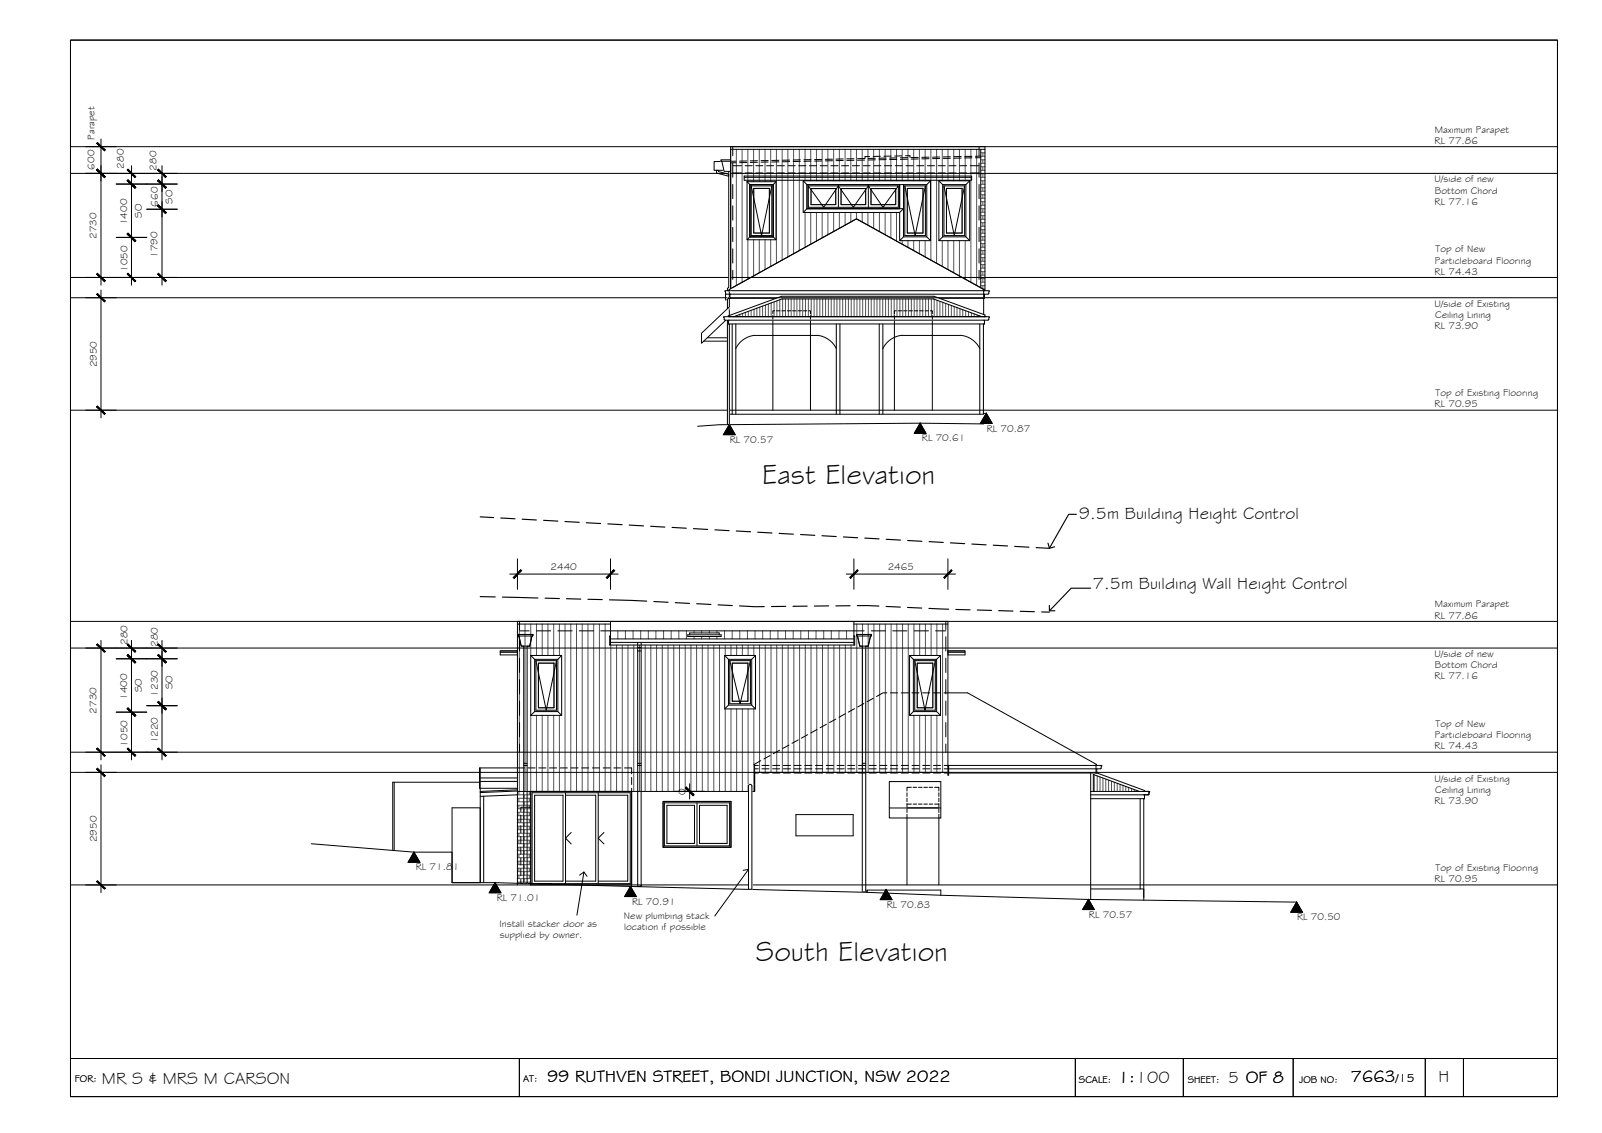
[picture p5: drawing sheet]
<svg xmlns="http://www.w3.org/2000/svg" width="420mm" height="297mm" viewBox="0 0 420 297" stroke-linecap="round" stroke-linejoin="round" font-family="sans-serif">
<!-- layer: HATCH -->
<g fill="none" stroke="#545454" stroke-width=".26">
<path d="M191.6 39.2v36.5M193.1 39.2v35.6M194.6 39.2v34.8M196.1 39.2v8.4M197.6 39.2v8.4M199.1 39.2v8.4M200.6 39.2v8.4M202.1 39.2v8.4M203.6 39.2v29.8M205.1 39.2v29M206.6 39.2v28.2M208.1 39.2v27.3"/>
<path d="M209.6 39.2v26.5M211.1 39.2v8.2M212.6 39.2v8.2M214.1 39.2v8.2M215.6 39.2v8.2M217.1 39.2v8.2M218.6 39.2v8.2M220.1 39.2v8.2M221.6 39.2v8.2M223.1 39.2v8.2M224.6 39.2v8.2M226.1 39.2v8.2"/>
<path d="M227.6 39.2v8.2M229.1 39.2v8.2M230.6 39.2v8.2M232.1 39.2v8.2M233.6 39.2v8.2M235.1 39.2v8.2M236.6 39.2v8.2M238.1 39.2v8.2M239.6 39.2v8.2M241.1 39.2v8.2M242.6 39.2v8.2M244.1 39.2v29"/>
<path d="M245.6 39.2v29.8M247.1 39.2v8.2M248.6 39.2v8.2M250.1 39.2v8.2M251.6 39.2v8.2M253.1 39.2v8.2M254.6 39.2v34.8M256.1 39.2v35.6M197.7 49.4h4.1v11.7h-4.1zM211.1 55.7v9.2M212.6 55.7v8.3M212.7 49.4h6.5v4.3h-6.5z"/>
<path d="M214.1 55.7v7.5M215.6 55.7v6.7M217.1 55.7v5.8M218.6 55.7v5M220.1 55.7v4.2M220.6 49.4h6.4v4.3h-6.4zM221.6 55.7v3.3M223.1 55.7v2.5M224.6 55.7v1.7M226.1 55.7v2.5M227.6 55.7v3.3M228.4 49.4h6.5v4.3h-6.5z"/>
<path d="M229.1 55.7v4.2M230.6 55.7v5M232.1 55.7v5.8M233.6 55.7v6.7M235.1 55.7v7.5M238 49.4h4.1v11.7h-4.1zM248.2 49.4h4.1v11.7h-4.1zM257.2 40.1h1.1M257.2 41h1.1M257.2 41.9h1.1M257.2 42.8h1.1M257.2 43.7h1.1"/>
<path d="M257.2 44.7h1.1M257.2 45.6h1.1M257.2 46.5h1.1M257.2 47.4h1.1M257.2 48.3h1.1M257.2 49.2h1.1M257.2 50.1h1.1M257.2 51.1h1.1M257.2 52h1.1M257.2 52.9h1.1M257.2 53.8h1.1M257.2 54.7h1.1"/>
<path d="M257.2 55.6h1.1M257.2 56.6h1.1M257.2 57.5h1.1M257.2 58.4h1.1M257.2 59.3h1.1M257.8 40.1v.9M257.8 41.9v.9M257.8 43.7v1M257.8 45.6v.9M257.8 47.4v.9M257.8 49.2v.9M257.8 51.1v.9"/>
<path d="M257.8 52.9v.9M257.8 54.7v.9M257.8 56.6v.9M257.8 58.4v.9M196.1 62.9v10.3M197.6 62.9v9.4M199.1 62.9v8.6M200.6 62.9v7.8M200.8 80v3M201.5 79.7v3.3M202.1 62.9v7M202.3 79.4v3.6"/>
<path d="M203 79.1v3.9M203.8 78.9v4.1M204.5 78.6v4.4M205.3 78.4v4.6M206 78.4v4.6M206.8 78.4v4.6M207.5 78.4v4.6M208.3 78.4v4.6M209 78.4v4.6M209.8 78.4v4.6M210.5 78.4v4.6M211.3 78.4v4.6"/>
<path d="M212 78.4v4.6M212.8 78.4v4.6M213.5 78.4v4.6M214.3 78.4v4.6M215 78.4v4.6M215.8 78.4v4.6M216.5 78.4v4.6M217.3 78.4v4.6M218 78.4v4.6M218.8 78.4v4.6M219.5 78.4v4.6M220.3 78.4v4.6"/>
<path d="M221 78.4v4.6M221.8 78.4v4.6M222.5 78.4v4.6M223.3 78.4v4.6M224 78.4v4.6M224.8 78.4v4.6M225.5 78.4v4.6M226.3 78.4v4.6M227 78.4v4.6M227.8 78.4v4.6M228.5 78.4v4.6M229.3 78.4v4.6"/>
<path d="M230 78.4v4.6M230.8 78.4v4.6M231.5 78.4v4.6M232.3 78.4v4.6M233 78.4v4.6M233.8 78.4v4.6M234.5 78.4v4.6M235.3 78.4v4.6M236 78.4v4.6M236.6 63.1v.9M236.8 78.4v4.6M237.5 78.4v4.6"/>
<path d="M238.1 63.1v1.8M238.3 78.4v4.6M239 78.4v4.6M239.6 63.1v2.6M239.8 78.4v4.6M240.5 78.4v4.6M241.1 63.1v3.4M241.3 78.4v4.6M242 78.4v4.6M242.6 63.1v4.3M242.8 78.4v4.6M243.5 78.4v4.6"/>
<path d="M244.3 78.4v4.6M245 78.4v4.6M245.8 78.7v4.3M246.5 79v4M247.1 63.1v6.8M247.3 79.3v3.7M248 79.5v3.5M248.6 63.1v7.6M248.8 79.8v3.2M250.1 63.1v8.4M251.6 63.1v9.2M253.1 63.1v10.1"/>
<path d="M257.2 60.2h1.1M257.2 61.1h1.1M257.2 62.1h1.1M257.2 63h1.1M257.2 63.9h1.1M257.2 64.8h1.1M257.2 65.7h1.1M257.2 66.6h1.1M257.2 67.6h1.1M257.2 68.5h1.1M257.2 69.4h1.1M257.2 70.3h1.1"/>
<path d="M257.2 71.2h1.1M257.2 72.1h1.1M257.2 73h1.1M257.2 74h1.1M257.2 74.9h1.1M257.8 60.2v.9M257.8 62.1v.9M257.8 63.9v.9M257.8 65.7v.9M257.8 67.6v.9M257.8 69.4v.9M257.8 71.2v.9"/>
<path d="M257.8 73v1M257.8 74.9v.8M257.9 75.8h.4M192.5 83h.1M193.3 82.7v.3M194 82.5v.5M194.8 82.2v.8M195.5 81.9v1.1M196.3 81.6v1.4M197 81.4v1.6M197.8 81.1v1.9M198.5 80.8v2.2"/>
<path d="M199.3 80.5v2.5M200 80.3v2.7M249.5 80.1v2.9M250.3 80.4v2.6M251 80.6v2.4M251.8 80.9v2.1M252.5 81.2v1.8M253.3 81.5v1.5M254 81.7v1.3M254.8 82v1M255.5 82.3v.7M256.3 82.6v.4"/>
<path d="M257 82.8v.2M136.2 163.6v43.9M137.7 163.6v43.9M139.2 163.6v8.2M140.7 163.6v8.2M141.2 173.9h4.1v11.7h-4.1zM142.2 163.6v8.2M143.7 163.6v8.2M145.2 163.6v8.2M146.7 163.6v8.2M148.2 163.6v43.9M149.7 163.6v43.9"/>
<path d="M151.2 163.6v43.9M152.7 163.6v43.9M154.2 163.6v43.9M155.7 163.6v43.9M157.2 163.6v43.9M158.7 163.6v43.9M160.2 169.1v38.4M161.7 169.1v38.4M162 165.4v2.1M163.2 169.1v38.4M164 165.4v2.1M164.7 169.1v38.4"/>
<path d="M166 165.4v2.1M166.2 169.1v38.4M167.7 169.1v38.4M168 165.4v2.1M169.2 169.1v38.4M170 165.4v2.1M170.7 169.1v38.4M172 165.4v2.1M172.2 169.1v38.4M173.7 169.1v38.4M174 165.4v2.1M175.2 169.1v38.4"/>
<path d="M176 165.4v2.1M176.7 169.1v38.4M178 165.4v2.1M178.2 169.1v38.4M179.7 169.1v38.4M180 165.4v2.1M181.2 169.1v38.4M182 165.4v.5M182 166.9v.6M182.7 169.1v38.4M184 165.4v.5M184 166.9v.6"/>
<path d="M184.2 169.1v38.4M185.7 169.1v38.4M186 165.4v.5M186 166.9v.6M187.2 169.1v38.4M188 165.4v.5M188 166.9v.6M188.7 169.1v38.4M190 165.4v2.1M190.2 169.1v2.7M191.7 169.1v2.7M192 165.4v2.1"/>
<path d="M192.1 173.9h4.1v9.9h-4.1zM193.2 169.1v2.7M194 165.4v2.1M194.7 169.1v2.7M196 165.4v2.1M196.2 169.1v2.7M197.7 169.1v2.7M198 165.4v2.1M199.2 169.1v33.4M200 165.4v2.1M200.7 169.1v33.4M202 165.4v2.1"/>
<path d="M202.2 169.1v33.4M203.7 169.1v33.4M204 165.4v2.1M205.2 169.1v33.4M206 165.4v2.1M206.7 169.1v33.4M208 165.4v2.1M208.2 169.1v33.4M209.7 169.1v33.4M210 165.4v2.1M211.2 169.1v33.4M212 165.4v2.1"/>
<path d="M212.7 169.1v33.4M214 165.4v2.1M214.2 169.1v33.4M215.7 169.1v33.4M216 165.4v2.1M217.2 169.1v33.4M218 165.4v2.1M218.7 169.1v33.4M220 165.4v2.1M220.2 169.1v33.4M221.7 169.1v33.4M222 165.4v2.1"/>
<path d="M223.2 169.1v33.4M224.7 163.6v38.9M226.2 163.6v38.9M227.7 163.6v38.9M229.2 163.6v38.9M230.7 163.6v38.9M232.2 163.6v38.9M233.7 163.6v38.9M235.2 163.6v38.9M236.7 163.6v38.9M238.2 163.6v38.9M239.7 163.6v8.2"/>
<path d="M240.6 173.9h4.1v11.7h-4.1zM241.2 163.6v8.2M242.7 163.6v8.2M244.2 163.6v8.2M245.7 163.6v8.2M247.2 163.6v38.9M139.2 187.6v19.9M140.7 187.6v19.9M142.2 187.6v19.9M143.7 187.6v19.9M145.2 187.6v19.9M146.7 187.6v19.9"/>
<path d="M190.2 185.9v21.6M191.7 185.9v21.6M193.2 185.9v21.6M194.7 185.9v21.6M196.2 185.9v21.6M197.7 185.9v21.6M239.7 187.6v14.9M241.2 187.6v14.9M242.7 187.6v14.9M244.2 187.6v14.9M245.7 187.6v14.9M135.7 208.4h3.5"/>
<path d="M135.7 209.3h3.5M135.7 210.2h3.5M135.7 211.1h3.5M135.7 212h3.5M135.7 213h3.5M135.7 213.9h3.5M135.7 214.8h3.5M135.7 215.7h3.5M135.7 216.6h3.5M135.7 217.5h3.5M135.7 218.5h3.5M135.7 219.4h3.5"/>
<path d="M136.1 207.5v.9M136.1 209.3v.9M136.1 211.1v.9M136.1 213v.9M136.1 214.8v.9M136.1 216.6v.9M136.1 218.5v.9M137.5 208.4v.9M137.5 210.2v.9M137.5 212v1M137.5 213.9v.9M137.5 215.7v.9"/>
<path d="M137.5 217.5v1M137.5 219.4v.9M138.8 207.5v.9M138.8 209.3v.9M138.8 211.1v.9M138.8 213v.9M138.8 214.8v.9M138.8 216.6v.9M138.8 218.5v.9M287 203.2v4.3M287.8 203.4v4.1M288.5 203.7v3.8"/>
<path d="M289.3 204v3.5M290 204.3v3.2M290.8 204.5v3M291.5 204.8v2.7M292.3 205.1v2.4M293 205.4v2.1M293.8 205.6v1.9M294.5 205.9v1.6M295.3 206.2v1.3M296 206.5v1M296.8 206.7v.8M297.5 207v.5"/>
<path d="M298.3 207.3v.2M135.7 220.3h3.5M135.7 221.2h3.5M135.7 222.1h3.5M135.7 223h3.5M135.7 223.9h3.5M135.7 224.9h3.5M135.7 225.8h3.5M135.7 226.7h3.5M135.7 227.6h3.5M135.7 228.5h3.5M135.7 229.4h3.5"/>
<path d="M135.7 230.3h3.5M135.7 231.3h3.5M136.1 220.3v.9M136.1 222.1v.9M136.1 223.9v1M136.1 225.8v.9M136.1 227.6v.9M136.1 229.4v.9M136.1 231.3v.3M137.5 221.2v.9M137.5 223v.9M137.5 224.9v.9"/>
<path d="M137.5 226.7v.9M137.5 228.5v.9M137.5 230.3v1M138.8 220.3v.9M138.8 222.1v.9M138.8 223.9v1M138.8 225.8v.9M138.8 227.6v.9M138.8 229.4v.9M138.8 231.3v.4"/>
</g>
<!-- layer: BORDER -->
<path d="M18.5 10.5h390v277h-390zM18.5 277.5h390M136.2 277.5v10M282 277.5v10M310.4 277.5v10M339.2 277.5v10M373.8 277.5v10M383.8 277.5v10" fill="none" stroke="#000" stroke-width=".26"/>
<!-- layer: DIMENSION -->
<g fill="none" stroke="#000" stroke-width=".26">
<path d="M22.5 38.5h8M26.5 36.4v38.4M22.5 45.5h24M30.5 48.3h16M34.5 43.4v31.4M38.5 54.9h8M42.5 46.2v10.6M42.5 43.4v6.8M42.5 52.8v22M22.5 72.7h24M22.5 78.1h8M26.5 76v33.6"/>
<path d="M30.5 62.2h8M22.5 107.5h8M133.7 150.5h28.4M135.7 146.5v8M160.1 146.5v8M222 150.5h28.6M224 146.5v8M248.6 146.5v8M22.5 169.9h24M26.5 167.9v31.3M30.5 172.7h16M34.5 167.9v31.3"/>
<path d="M42.5 167.9v31.3M22.5 197.2h24M30.5 186.7h8M38.5 185h8M22.5 202.5h8M26.5 200.5v33.5M22.5 232h8"/>
</g>
<!-- layer: 0 -->
<g fill="#000" stroke="#000" stroke-width=".26">
<path d="M25.4 37.6l2 2 .2-.3zM25.4 37.6l.2-.2 2 1.9z"/>
<path d="M25.4 44.5l2.2 1.8-2-2zM25.4 44.5l2.2 1.8-.2 .3z"/>
<path d="M25.4 44.5l2 2.1 .2-.3zM25.4 44.5l.2-.2 2 2z"/>
<path d="M33.4 47.4l2.2 1.7-2-1.9zM33.4 47.4l2.2 1.7-.2 .3z"/>
<path d="M33.4 44.5l2 2.1 .2-.3zM33.4 44.5l.2-.2 2 2z"/>
<path d="M33.4 47.4l2 2 .2-.3zM33.4 47.4l.2-.2 2 1.9z"/>
<path d="M41.6 47.2l-.2 .2 2.2 1.7zM41.4 47.4l2.2 1.7-.2 .3z"/>
<path d="M41.6 47.2l-.2 .2 2.2 1.7zM41.4 47.4l2.2 1.7-.2 .3z"/>
<path d="M41.4 53.9l2 2.1 .2-.3zM41.6 53.7l2 2-2.2-1.8z"/>
<path d="M41.4 53.9l2 2.1 .2-.3zM41.6 53.7l2 2-2.2-1.8z"/>
<path d="M41.4 44.5l2 2.1 .2-.3zM41.6 44.3l2 2-2.2-1.8z"/>
<path d="M25.4 71.9l2.2 1.8-2-2.1zM25.4 71.9l2.2 1.8-.2 .2z"/>
<path d="M25.4 77.1l2 2.1 .2-.3zM25.4 77.1l.2-.2 2 2z"/>
<path d="M33.4 61.4l2.2 1.7-2-2zM33.4 61.4l2.2 1.7-.2 .2z"/>
<path d="M33.4 71.9l2.2 1.8-2-2.1zM33.4 71.9l2.2 1.8-.2 .2z"/>
<path d="M33.4 61.4l2 1.9 .2-.2zM33.4 61.4l.2-.3 2 2z"/>
<path d="M41.6 71.6l-.2 .3 2.2 1.8zM41.4 71.9l2.2 1.8-.2 .2z"/>
<path d="M25.6 106.4l-.2 .3 2.2 1.8zM25.4 106.7l2.2 1.8-.2 .2z"/>
<path d="M136.6 149.4l-1.8 2.2 2-2zM134.6 151.4l2-2-1.8 2.2z"/>
<path d="M159 151.4l.2 .2 1.8-2.2zM161 149.4l.2 .2-2 2z"/>
<path d="M224.9 149.4l-1.8 2.2 2-2zM222.8 151.4l2.1-2-1.8 2.2z"/>
<path d="M247.5 151.4l.2 .2 1.8-2.2zM249.5 149.4l.2 .2-2 2z"/>
<path d="M25.4 169l2 2 .2-.2zM25.4 169l.2-.2 2 2z"/>
<path d="M33.4 171.8l2.2 1.8-2-2zM33.4 171.8l2.2 1.8-.2 .2z"/>
<path d="M33.4 169l2 2 .2-.2zM33.4 169l.2-.2 2 2z"/>
<path d="M33.4 171.8l2 2 .2-.2zM33.4 171.8l.2-.2 2 2z"/>
<path d="M41.6 171.6l-.2 .2 2.2 1.8zM41.4 171.8l2.2 1.8-.2 .2z"/>
<path d="M41.4 169l2 2 .2-.2zM41.6 168.8l2 2-2.2-1.8z"/>
<path d="M41.4 171.8l2 2 .2-.2zM41.6 171.6l2 2-2.2-1.8z"/>
<path d="M25.4 196.3l2.2 1.8-2-2zM25.4 196.3l2.2 1.8-.2 .2z"/>
<path d="M33.4 185.8l2.2 1.8-2-2zM33.4 185.8l2.2 1.8-.2 .2z"/>
<path d="M33.4 196.3l2.2 1.8-2-2zM33.4 196.3l2.2 1.8-.2 .2z"/>
<path d="M33.4 185.8l2 2 .2-.2zM33.4 185.8l.2-.2 2 2z"/>
<path d="M41.6 183.9l-.2 .2 2.2 1.8zM41.4 184.1l2.2 1.8-.2 .2z"/>
<path d="M41.6 196.1l-.2 .2 2.2 1.8zM41.4 196.3l2.2 1.8-.2 .2z"/>
<path d="M41.4 184.1l2 2 .2-.2zM41.6 183.9l2 2-2.2-1.8z"/>
<path d="M25.4 201.6l2 2 .2-.2zM25.4 201.6l.2-.2 2 2z"/>
<path d="M180 206.4l-.2 .2 2.2 1.8zM179.8 206.6l2.2 1.8-.2 .2z"/>
<path d="M179.8 206.6l2 2 .2-.2zM180 206.4l2 2-2.2-1.8z"/>
<path d="M25.6 230.9l-.2 .2 2.2 1.8zM25.4 231.1l2.2 1.8-.2 .2z"/>
</g>
<path d="M282.3 134.8h-2l-5.1 8.9M274.9 142.4l.3 1.3 1.4-.3M275.2 158.7v1.4h1.5M286 154.2h-5.1l-5.7 5.9" fill="none" stroke="#000" stroke-width=".3"/>
<!-- layer: HEIGHT CONTROL -->
<g fill="none" stroke="#000" stroke-width=".3">
<path d="M125.9 135.5l3.6 .2M131.3 135.8l3.8 .2M136.9 136.1l3.8 .2M142.6 136.4l3.7 .2M148.2 136.7l3.7 .2M153.8 137l3.7 .3M159.4 137.3l3.8 .3M165 137.7l3.8 .2M170.7 138l3.7 .2M176.3 138.3l3.7 .2M181.9 138.6l3.7 .2M187.5 138.9l3.7 .2"/>
<path d="M193.1 139.2l3.8 .2M198.7 139.5l3.8 .2M204.4 139.8l3.7 .3M125.9 156.4l4 .1M131.8 156.5l9.3 .3M143 156.8l3.7 .1M148.6 157l3.7 .1M154.2 157.1l3.8 .1M159.8 157.3l9.8 .3M171.5 157.7l3.7 .2M177.1 158l3.7 .2M182.7 158.3l3.8 .2"/>
<path d="M188.3 158.6l3.8 .2M194 158.8l6.5 .2M206.1 159h-3.8M210 140.1l3.7 .2M211.7 158.9l-3.7 .1M215.6 140.5l3.7 .2M217.3 158.8l-3.7 .1M221.2 140.8l3.7 .2M223 158.8h-3.8M224.8 158.8l5.7 .1M226.8 141.1l3.8 .2M232.4 159l3.7 .2"/>
<path d="M232.4 141.4l3.8 .2M238 159.3l3.8 .1M238 141.7l3.8 .2M243.6 159.5l5.2 .2M243.7 142l3.7 .2M249.3 142.3l3.7 .2M250.7 159.8l3.7 .1M254.9 142.6l3.7 .2M256.3 159.9l3.8 .1M260.5 142.9l3.8 .2M266.1 143.2l3.8 .3M271.7 143.6l3.5 .2"/>
<path d="M261.9 160.1l3.8 .1M267.6 160.3l3.7 .1M273.2 160.4l2 .1"/>
</g>
<!-- layer: EXISTING -->
<g fill="none" stroke="#000" stroke-width=".26">
<path d="M191.3 76.2h66.7M191.3 78.2h12.2M191.4 77.1v1.1M191.6 76.2l-1.5 .1 .4 .8h68.6l.4-.8-1.5-.1M258 76.2l.1-.3-33.5-18.5-33.4 18.5 .1 6.8M258 76.2v6.3M258.2 77.1v1.1h-11.7M184.6 89.4h6.7M185.5 88.6h5.8M191.1 83.9v1h.2M191.3 80.4l-7.3 7v2.6l6.4-6.1M192 84.9v23.7"/>
<path d="M192.9 91.4a6.3 6.3 0 0 1 5.1-3.5h16.3a6.1 6.1 0 0 1 5 3.5M193 84.9v23.7M202.7 84.2v23.3M202.7 82.7v1M203.2 81.5h-.5v.8M203.7 81.5h.9M205 81.5h1M206.5 81.5h.9M207.9 81.5h.9M209.3 81.5h.9M210.7 81.5h.9M212.1 81.5h.5v.8"/>
<path d="M212.6 84.2v23.3M212.6 82.7v1M219.3 84.9v23.7M220.3 84.9v23.7M230.6 84.9v23.7M231.5 91.4a6.3 6.3 0 0 1 5-3.5h15.5a6.1 6.1 0 0 1 5 3.5M231.5 84.9v23.7M234.6 84.2v23.3M234.6 82.7v1M235.1 81.5h-.5v.8M235.6 81.5h.9M237 81.5h.9"/>
<path d="M238.4 81.5h.9M239.8 81.5h.9M241.2 81.5h.9M242.6 81.5h.9M244 81.5h.5v.8M244.5 84.2v23.3M244.5 82.7v1M257 84.9v23.7M257.9 84.9v23.7h-66.6M258 83l1.5 .2-.3 .7h-69.1l-.2-.2M258 84.9h.2M258.2 84.9h-66.9v23.7"/>
<path d="M258.2 83.9v1M258.7 83h-68.8l-.2 .2 .2 .1v.4M191.3 108.6v2.7M199.5 199.4l-1.7 1 .1 .3-.1-.3M202 198.1l-1.7 .9M204.5 196.7l-1.7 .9M206.9 195.3l-1.6 1M209.4 194l-1.7 .9M211.8 192.6l-1.6 .9M214.3 191.3l-1.7 .9M216.8 189.9l-1.7 .9M219.2 188.5l-1.6 .9"/>
<path d="M221.7 187.1l-1.7 1M224.1 185.8l-1.6 .9M226.6 184.4l-1.7 .9M229.1 183.1l-1.7 .9M232.6 181.6h-1l-1.7 1M233.5 181.6h1.9M236.4 181.6h1.8M239.2 181.6h1.8M242 181.6h1.8M244.8 181.6h1.9M247.6 181.6h6.2l33.8 18.8-.1 .3 .1-.3M103.4 205.1v17.7"/>
<path d="M118.6 211.8h7.3v19.6h-7.3zM125.8 205.1h-22.8v17.7M125.9 201.3v30.1M125.9 204.9h9.8M125.9 204h9.8M126.9 208.7v22.7M135.7 208.4l-9.8 .4M135.7 207.4l-9.8 .4M135.7 207.1l-9.8 .4M137.5 201.3h-11.7v5.4h9.9M138.5 201.3h1.9M141.3 201.3h1.9"/>
<path d="M144.1 201.3h1.9M146.9 201.3h1.9M149.7 201.3h1.9M152.6 201.3h1.8M155.4 201.3h1.8M158.2 201.3h1.8M161 201.3h1.9M163.8 201.3h1.9v1.6M165.7 206.6v25.8M165.7 203.8v1.9M173.9 210.1h17.8v12h-17.8zM197.9 202.7h1"/>
<path d="M197.9 201.6h1M198.9 200.7h-1v6.8M199.8 202.7h1.9M199.8 201.6h1.9M199.8 200.7h1.9M202.6 202.7h1.9M202.6 201.6h1.9M202.6 200.7h1.9M205.5 202.7h1.8M205.5 201.6h1.8M205.5 200.7h1.8M208.3 202.7h1.8"/>
<path d="M208.3 201.6h1.8M208.3 200.7h1.8M208.8 213.6h15v5.5h-15zM211.1 202.7h1.8M211.1 201.6h1.8M211.1 200.7h1.8M213.9 202.7h1.9M213.9 201.6h1.9M213.9 200.7h1.9M216.7 202.7h1.9M216.7 201.6h1.9M216.7 200.7h1.9"/>
<path d="M219.5 202.7h1.9M219.5 201.6h1.9M219.5 200.7h1.9M222.3 202.7h1.9M222.3 201.6h1.9M222.3 200.7h1.9M225.1 202.7h1.9M225.1 201.6h1.9M225.1 200.7h1.9M228 202.7h1.8M228 201.6h1.8M228 200.7h1.8"/>
<path d="M230.8 202.7h1.8M230.8 201.6h1.8M230.8 200.7h1.8M233.2 204.9h13.5v9.6h-13.5zM233.2 211.8h13.5M233.6 202.7h1.8M233.6 201.6h1.8M233.6 200.7h1.8M236.4 202.7h1.9M236.4 201.6h1.9M236.4 200.7h1.9M237.9 207.8v1"/>
<path d="M237.9 209.3v.9M237.9 210.7v.9M237.9 212.1v.9M237.9 213.5v18.5M237.9 210.8h1.1M239 206.4h-1.1v1M239.2 202.7h1.9M239.2 201.6h1.9M239.2 200.7h1.9M239.5 210.8h.9M239.5 206.4h.9M240.9 210.8h.9"/>
<path d="M240.9 206.4h.9M242 202.7h1.9M242 201.6h1.9M242 200.7h1.9M242.3 210.8h.9M242.3 206.4h.9M243.7 210.8h.9M243.7 206.4h.9M244.8 202.7h1.9M244.8 201.6h1.9M244.8 200.7h1.9M245.1 206.4h1.1v1"/>
<path d="M245.1 210.8h1.1M246.2 211.8h-8.3M246.2 207.8v1M246.2 209.3v.9M246.2 210.7v.9M246.2 212.1v.9M246.2 213.5v18.5M247.6 200.7h39.9M247.6 202.7h1M247.6 201.6h1M286.1 207.5h15.3l.1 .1-.2 .1v.5M286.1 202.7v33.1"/>
<path d="M286.1 208.4h15M287.5 200.7l1.5 .1-.4 .8h-39.8M287.5 200.7v2M287.7 201.6v1.1h-38.9M299 209.4v23.7M300 209.4v25.9M300.2 208.4v1h-14.1M301.3 208.2l-.2 .2M139.2 231.7h5.5M227.4 233.4v.5v-.5h19.3v1.3M286.1 233.1h13.9v2.9"/>
</g>
<!-- layer: LEVELS -->
<path d="M191.3 111.3l1.5 2.7h-3.1zM241.3 110.9l1.6 2.7h-3.1zM258.7 108.3l1.5 2.7h-3.1zM108.6 223.4l1.5 2.7h-3.1zM129.8 231.4l1.6 2.7h-3.1zM165.4 232.4l1.5 2.6h-3.1zM232.4 233.2l1.5 2.7h-3zM285.5 235.8l1.5 2.7h-3.1zM340.1 236.5l1.5 2.7h-3.1z" fill="#000" stroke="#000" stroke-width=".26"/>
<path d="M191.3 111.3l1.5 2.7h-3.1zM241.3 110.9l1.6 2.7h-3.1zM258.7 108.3l1.5 2.7h-3.1zM108.6 223.4l1.5 2.7h-3.1zM129.8 231.4l1.6 2.7h-3.1zM165.4 232.4l1.5 2.6h-3.1zM232.4 233.2l1.5 2.7h-3zM285.5 235.8l1.5 2.7h-3.1zM340.1 236.5l1.5 2.7h-3.1z" fill="none" stroke="#000" stroke-width=".26"/>
<!-- layer: TEXT -->
<path d="M191.3 111.3v2.7M241.3 110.9v2.7M258.7 108.3v2.7M108.6 223.4v2.7M129.8 231.4v2.7M165.4 232.4v2.6M232.4 233.2v2.7M285.5 235.8v2.7M340.1 236.5v2.7" fill="none" stroke="#000" stroke-width=".26"/>
<!-- layer: NEWWORK -->
<g fill="none" stroke="#000" stroke-width=".26">
<path d="M191.6 38.5h66.7v37.7h-.3l.1-.3-33.5-18.5-33 18.3zM191.6 39.2h66.7M257.2 39.2v36.3M191.6 42.3l-4.3 .1v2.3h4.3M195.2 46.2h59.6v1.1h-59.6zM195.2 46.5h59.6M195.9 47.6l.8 .8h6.1v13.7h-6.1v-13.7M195.9 47.6h7.6v15.3h-7.6zM196.7 48.4h6.1v13.7h-6.1zM203.5 47.6l-.7 .8M210.7 47.4h33.4v15.7h-8.1v-7.4h-25.3zM210.7 55.7l1-1h25.3l-1 1"/>
<path d="M210.7 47.4l1 1M211.7 48.4h24.3v6.3h-24.3zM236 48.4h1M237 48.4h6.1v13.7h-6.1zM244.1 47.4l-1 1M246.2 47.4h8.1v15.7h-8.1zM246.2 47.4l1 1M247.2 48.4h6.1v13.7h-6.1zM254.3 47.4l-1 1M190.3 76.9v1.8l1-.6M191.2 76.1l-.2 .1M196.7 62.1l-.8 .8"/>
<path d="M202.8 62.1l.7 .8M237 62.1l-1 1M243.1 62.1l1 1M247.2 62.1l-1 1M253.3 62.1l1 1M191 82.8l14-5.1h39.9l13.4 4.9-.1 .4h-67.1zM192.4 83l12.7-4.6h39.7l12.7 4.6M131.2 170.6h4.5v1.1h-4.5zM131.2 171h4.5M135.7 163.6h24.4M139.2 171.8h8.1v15.8h-8.1zM139.2 171.8l1 1.1"/>
<path d="M140.2 172.9h6.1v13.7h-6.1zM147.3 171.8l-1 1.1M159.9 166.8h.2M160.1 166.7h-.2v2.4h64.3v-2.4h-.2M160.1 165.4h63.9M160.1 162.9v6.2M160.1 167.5h63.9M160.1 168.4h63.9M190.1 171.8h8v14.1h-8zM190.1 171.8l1 1.1M191.1 172.9h6.1v12h-6.1zM198.1 171.8l-.9 1.1"/>
<path d="M224 166.8h.2M224 163.6h24.6M224 162.9v6.2M238.6 171.8h8.1v15.8h-8.1zM238.6 171.8l1 1.1M239.6 172.9h6v13.7h-6zM246.7 171.8l-1.1 1.1M248.6 170.6h4.5v1.1h-4.5zM248.6 171h4.5M140.2 186.6l-1 1M146.3 186.6l1 1M191.1 184.9l-1 1"/>
<path d="M197.2 184.9l.9 1M239.6 186.6l-1 1M245.6 186.6l1.1 1M139.2 207.4v24.6h26.5v-24.5M173.9 210.1h17.8v12h-17.8zM248.6 202.5h-50.7v5h-62.2M248.6 200.7h.2v2.5h-.2v-40.3h-112.9v69.1M248.6 201.1h.2M286.8 207.5v-4.5l12 4.5M287.7 202.6l12.6 4.7-.1 .2"/>
</g>
<!-- layer: 0.13 -->
<g fill="none" stroke="#000" stroke-width=".26">
<path d="M192.2 38.5v2.3M256.8 38.5v2.3M192.2 42.7v3.8M192.2 48.4v3.7M192.2 54v3.7M192.2 59.6v3.7M192.2 43.4h2.3M192.2 45.4h2.3M193 42.7h-1.4M193 42.3h-1.4M195.4 43.4h1.9M195.4 45.4h1.9"/>
<path d="M195.8 42.6h-1.8M195.8 42.2h-1.8M198.2 43.4h1.9M198.2 45.4h1.9M198.7 42.5l-1.9 .1M198.7 42.1l-1.9 .1M201 43.4h1.9M201 45.4h1.9M201.5 42.5h-1.9M201.5 42.1h-1.9M203.9 43.4h1.8M203.9 45.4h1.8"/>
<path d="M204.3 42.4l-1.9 .1M204.3 42l-1.9 .1M206.7 43.4h1.8M206.7 45.4h1.8M207.1 42.4h-1.9M207.1 42h-1.9M209.5 43.4h1.9M209.5 45.4h1.9M209.9 42.3h-1.9M209.9 41.9h-1.9M212.3 43.4h1.9M212.3 45.4h1.9"/>
<path d="M212.7 41.9h-1.9M212.7 42.2l-1.9 .1M215.1 43.4h1.9M215.1 45.4h1.9M215.5 42.2h-1.9M215.5 41.8h-1.9M217.9 43.4h1.9M217.9 45.4h1.9M218.3 42.1l-1.8 .1M218.3 41.7l-1.8 .1M220.7 43.4h1.9M220.7 45.4h1.9"/>
<path d="M221.2 42.1h-1.9M221.2 41.7h-1.9M223.5 43.4h1.9M223.5 45.4h1.9M224 42l-1.9 .1M224 41.6h-1.9M226.4 43.4h1.8M226.4 45.4h1.8M226.8 42h-1.9M226.8 41.6h-1.9M228.1 41l-1.2 .1v.5M229.2 43.4h1.8"/>
<path d="M229.2 45.4h1.8M229.6 41.9h-1.9M229.6 41.5h-1.9M230.9 41h-1.9M232 43.4h1.9M232 45.4h1.9M232.4 41.8l-1.9 .1M232.4 41.4l-1.9 .1M233.7 40.9l-1.9 .1M234.8 43.4h1.9M234.8 45.4h1.9M235.2 41.8h-1.9"/>
<path d="M235.2 41.4h-1.9M236.5 40.9h-1.9M237.5 40.8h1.2v.5M237.6 43.4h1.9M237.6 45.4h1.9M238 41.7l-1.9 .1M238 41.3l-1.9 .1M240.4 43.4h1.9M240.4 45.4h1.9M240.8 41.7h-1.8M240.8 41.3h-1.8M243.2 43.4h1.9"/>
<path d="M243.2 45.4h1.9M243.7 41.6h-1.9M243.7 41.2h-1.9M246 43.4h1.9M246 45.4h1.9M246.5 41.6h-1.9M246.5 41.2h-1.9M248.9 43.4h1.8M248.9 45.4h1.8M249.3 41.5h-1.9M249.3 41.1h-1.9M251.7 43.4h1.8"/>
<path d="M251.7 45.4h1.8M252.1 41.4l-1.9 .1M252.1 41l-1.9 .1M254.5 43.4h2.3M254.5 45.4h2.3M254.9 41.4h-1.9M254.9 41h-1.9M256.8 42.7v3.8M256.8 48.4v3.7M256.8 54v3.7M256.8 59.6v3.7M257.2 41.3l-1.4 .1"/>
<path d="M257.2 40.9l-1.4 .1M192.2 65.2v3.8M192.2 70.9v2.4M256.8 65.2v3.8M256.8 70.9v2.4M136.3 162.9v2.2M136.3 166.9v3.8M136.3 172.6v3.7M136.3 178.2v3.7M136.3 165.4h2.5M140.7 165.4h3.7M146.3 165.4h3.8"/>
<path d="M151.9 165.4h3.8M157.6 165.4h2.5M224 165.4h2.6M228.5 165.4h3.7M234.1 165.4h3.8M239.8 165.4h3.7M245.4 165.4h2.7M248.1 162.9v2.2M248.1 166.9v3.8M248.1 172.6v3.7M248.1 178.2v3.7M136.3 183.8v3.8"/>
<path d="M136.3 189.4v3.8M136.3 195.1v2.1M248.1 183.8v3.8M248.1 189.4v3.8M248.1 195.1v2.1M136.6 213.7v1.9M136.6 216.5v1.9M136.6 219.3v1.9M139.2 211.6h-2.6v1.1M136.6 230.6v1.1h2.6M136.6 222.1v1.9M136.6 224.9v1.9"/>
<path d="M136.6 227.7v1.9"/>
</g>
<!-- layer: WINDOWS -->
<g fill="none" stroke="#000" stroke-width=".26">
<path d="M197 48.7l2.7 13.1 2.7-13.1M197 48.7h5.4M197 48.7v13.1h5.4v-13.1M197.7 49.4h4.1v11.7h-4.1zM212 48.7l4 5.6 3.9-5.6M212 48.7h23.6l-4 5.6-3.9-5.6M212 48.7v5.6h23.6v-5.6M212.7 49.4h6.5v4.3h-6.5zM219.9 48.7l3.9 5.6 3.9-5.6M219.9 48.7v5.6M220.6 49.4h6.4v4.3h-6.4zM227.7 48.7v5.6"/>
<path d="M228.4 49.4h6.5v4.3h-6.5zM237.3 48.7l2.7 13.1 2.7-13.1M237.3 48.7h5.4M237.3 48.7v13.1h5.4v-13.1M238 49.4h4.1v11.7h-4.1zM247.6 48.7l2.7 13.1 2.7-13.1M247.6 48.7h5.4M247.6 48.7v13.1h5.4v-13.1M248.2 49.4h4.1v11.7h-4.1zM140.6 173.2l2.7 13 2.7-13M140.6 173.2h5.4M140.6 173.2v13h5.4v-13"/>
<path d="M141.2 173.9h4.1v11.7h-4.1zM180.4 166.4h8.7v.5h-8.7zM180.9 166.4v-.5h7.7v.5M191.4 173.2l2.7 11.3 2.7-11.3M191.4 173.2h5.4M191.4 173.2v11.3h5.4v-11.3M192.1 173.9h4.1v9.9h-4.1zM239.9 173.2l2.7 13 2.7-13M239.9 173.2h5.4M239.9 173.2v13h5.4v-13M240.6 173.9h4.1v11.7h-4.1zM139.6 207.8h25.7v23.9h-25.7z"/>
<path d="M140.2 208.5h7.5v22.5h-7.5zM148.3 208.5h7.9v22.5h-7.9M148.3 207.8v23.9M149.8 218.2l-1.5 1.5 1.5 1.5M156.9 208.5h7.7v22.5h-7.7M156.9 207.8v23.9M158.4 218.2l-1.5 1.5 1.5 1.5M174.3 210.5h17.1v11.3h-17.1zM174.9 211.1h7.2v10h-7.2zM182.8 210.5v11.3M183.5 211.1h7.2v10h-7.2z"/>
</g>
<!-- layer: CEILING-FLOOR LINES -->
<path d="M18.5 38.5h390M18.5 45.5h390M18.5 78.1h390M18.5 72.7h390M18.5 107.5h390M18.5 169.9h390M18.5 162.9h390M18.5 197.2h390M18.5 202.5h390M18.5 232h390" fill="none" stroke="#000" stroke-width=".26"/>
<!-- layer: GRDLEV -->
<path d="M258 111.1l-16.7-.2-52.6 .5-5.7 .4M258.7 108.3l-.8 .1M81.6 221.2l27 2.2h10v8h11.2l97.6 2.5 19.3 .8 38.8 1.1 54.6 .7" fill="none" stroke="#000" stroke-width=".26"/>
<!-- layer: MASK -->
<path d="M137.4 231.6h.8M167.2 232.4h1M226.2 233.9h.9" fill="none" stroke="#fff" stroke-width=".26"/>
<g fill="#fff" stroke="#fff" stroke-width=".26">
<path d="M190.8 78.4l.5-.3v.3z"/>
<path d="M190.8 78.4h.5v2z"/>
<path d="M196.7 205.6h.1z"/>
<path d="M189.1 41.9l2.5 .4v-.4zM189.1 41.9l2.5 .4h-2.5z"/>
<path d="M189.3 42.3l2.3 2.6v-2.6zM189.3 42.3l2.3 2.6h-1.7z"/>
<path d="M191.1 44.9l.5 30.5v-30.5zM191.1 44.9l.5 30.5h-.5z"/>
<path d="M191.1 75.4l.5 .2v-.2zM190.8 75.6l.3-.2 .5 .2z"/>
<path d="M190.8 75.6l.8 .1zM190.8 75.6l.8 .1z"/>
<path d="M190.8 75.7l.4 .2 .4-.2zM190.8 75.7l.4 .2h-.4z"/>
<path d="M190.8 75.9l.5 .3-.1-.3zM190.8 75.9l.5 .3h-.5z"/>
<path d="M190.8 78.4v2h.5zM190.8 80.4h.5l-.5 .5z"/>
<path d="M190.8 83.9l.3 1v-1zM190.8 83.9l.3 1h-.3z"/>
<path d="M190.8 84.9l.5 26.4v-26.4zM190.8 84.9l.5 26.4h-.5z"/>
<path d="M196.7 205.6l.2 .1zM196.6 205.7h.3z"/>
<path d="M196.6 205.7h.4zM196.5 205.7h.5z"/>
<path d="M196.5 205.7l.6 .1zM196.5 205.7l.6 .1z"/>
<path d="M196.4 205.8h.7zM196.4 205.8h.7z"/>
<path d="M196.4 205.8l.8 .1zM196.4 205.8l.8 .1z"/>
<path d="M196.3 205.9l.9 .1zM196.3 205.9l.9 .1z"/>
<path d="M196.3 206l.9 .1zM196.3 206l.9 .1z"/>
<path d="M196.3 206.1l.9 27v-27zM196.3 206.1l.9 27h-.9z"/>
</g>
<!-- layer: 0 -->
<path d="M152 229.4l1.1-.8 .9 1.2M153.1 228.6l-1.8 11.3M194.9 228.2l1.4-.3 .2 1.4M196.3 227.9l-8.8 12.2" fill="none" stroke="#000" stroke-width=".26"/>
<!-- layer: SERVICES -->
<g fill="none" stroke="#000" stroke-width=".26">
<path d="M187.9 44.7h.5v.3l2.7 .7v.5l-3.2-.8zM189.1 41.9h2.5v33.8l-.4 .2 .1 .3h-.5v-.6l.3-.2v-30.5h-1.2l-.6-2.6h-.2zM189.3 42.3h2.3M191.1 44.9h.5M190.8 78.4l.5-.3v2.3l-.5 .5zM190.8 83.9h.3v1h.2v26.4h-.5zM135.9 166.3h3.8v.4h-3.8zM135.9 166.3h3.8l-.8 3.1h-.7v62.2h-.8v-62.2h-.7zM136.1 166.7l.6 2.7h2.2l.6-2.7M167.2 169.8h1M167.2 170.7h1M167.2 168.4v64"/>
<path d="M168.2 168.4v64h-1M224.6 166.3h4v.4h-4zM224.6 166.3h4v.4h-.3l-.6 2.7h-.6v64.5h-.9v-64.5h-.7l-.6-2.7h-.3zM224.9 166.7l.6 2.7h2.2l.6-2.7M137.4 200.1h.8M137.4 200.7h.8M167.2 200.1h1M167.2 200.7h1M196.3 205.9a.46 .46 0 0 1 .6-.3 .46 .46 0 0 1 .3 .5v27h-.9zM226.2 200.1h.9M226.2 200.7h.9M138.2 231.3v.3h-.8"/>
<path d="M168.2 232.1v.3h-1M227.1 233.6v.3h-.9"/>
</g>
<!-- layer: TILES -->
<path d="M176.9 207.5h8h-8M180.9 205.5v4" fill="none" stroke="#000" stroke-width=".26"/>
<g font-size="7.5">
<text x="199.9" y="126.9">East Elevation</text>
<text x="198.2" y="251.9">South Elevation</text>
</g>
<g font-size="4.5">
<text x="282.9" y="135.9">9.5m Building Height Control</text>
<text x="286.6" y="154.5">7.5m Building Wall Height Control</text>
<text x="26.7" y="284.1">MR S &amp; MRS M CARSON</text>
<text x="143.5" y="283.6">99 RUTHVEN STREET, BONDI JUNCTION, NSW 2022</text>
<text x="293.2" y="283.9">1:100</text>
<text x="322.1" y="283.8">5 OF 8</text>
<text x="354.3" y="283.7">7663</text>
<text x="377.3" y="283.7">H</text>
</g>
<text font-size="3.2" x="366.1" y="283.7">/15</text>
<g font-size="2.6">
<text x="376.3" y="34.8">Maximum Parapet</text>
<text x="24.8" y="36.6" transform="rotate(-90 24.8 36.6)">Parapet</text>
<text x="376.3" y="37.7">RL 77.86</text>
<text x="24.8" y="44.5" transform="rotate(-90 24.8 44.5)">600</text>
<text x="32.5" y="44.2" transform="rotate(-90 32.5 44.2)">280</text>
<text x="41" y="44.7" transform="rotate(-90 41 44.7)">280</text>
<text x="376.3" y="47.8">U/side of new</text>
<text x="45.2" y="53.4" transform="rotate(-90 45.2 53.4)">SO</text>
<text x="376.3" y="53.7">RL 77.16</text>
<text x="376.3" y="50.8">Bottom Chord</text>
<text x="33.4" y="59" transform="rotate(-90 33.4 59)">1400</text>
<text x="37.2" y="57.1" transform="rotate(-90 37.2 57.1)">SO</text>
<text x="41.4" y="54.2" transform="rotate(-90 41.4 54.2)">660</text>
<text x="25.3" y="62.6" transform="rotate(-90 25.3 62.6)">2730</text>
<text x="33.4" y="71.3" transform="rotate(-90 33.4 71.3)">1050</text>
<text x="41.3" y="67.6" transform="rotate(-90 41.3 67.6)">1790</text>
<text x="376.3" y="69.1">Particleboard Flooring</text>
<text x="376.5" y="66.2">Top of New</text>
<text x="376.3" y="72">RL 74.43</text>
<text x="376.3" y="80.4">U/side of Existing</text>
<text x="376.4" y="83.3">Ceiling Lining</text>
<text x="376.3" y="86.3">RL 73.90</text>
<text x="25.4" y="96.3" transform="rotate(-90 25.4 96.3)">2950</text>
<text x="376.3" y="106.8">RL 70.95</text>
<text x="376.5" y="103.9">Top of Existing Flooring</text>
<text x="258.8" y="113.1">RL 70.87</text>
<text x="191.4" y="116.1">RL 70.57</text>
<text x="241.8" y="115.7">RL 70.61</text>
<text x="144.4" y="149.4">2440</text>
<text x="232.8" y="149.4">2465</text>
<text x="376.3" y="159.3">Maximum Parapet</text>
<text x="376.3" y="162.2">RL 77.86</text>
<text x="33.4" y="169.1" transform="rotate(-90 33.4 169.1)">280</text>
<text x="41.4" y="169.6" transform="rotate(-90 41.4 169.6)">280</text>
<text x="376.3" y="172.3">U/side of new</text>
<text x="376.3" y="178.1">RL 77.16</text>
<text x="376.3" y="175.2">Bottom Chord</text>
<text x="33.4" y="183.5" transform="rotate(-90 33.4 183.5)">1400</text>
<text x="37.2" y="181.5" transform="rotate(-90 37.2 181.5)">SO</text>
<text x="41.4" y="182.7" transform="rotate(-90 41.4 182.7)">1230</text>
<text x="45.2" y="180.7" transform="rotate(-90 45.2 180.7)">SO</text>
<text x="25.3" y="187.1" transform="rotate(-90 25.3 187.1)">2730</text>
<text x="376.5" y="190.6">Top of New</text>
<text x="33.4" y="195.8" transform="rotate(-90 33.4 195.8)">1050</text>
<text x="41.4" y="194.9" transform="rotate(-90 41.4 194.9)">1220</text>
<text x="376.3" y="196.5">RL 74.43</text>
<text x="376.3" y="193.6">Particleboard Flooring</text>
<text x="179.8" y="208.4" transform="rotate(-90 179.8 208.4)">0</text>
<text x="376.3" y="204.9">U/side of Existing</text>
<text x="376.4" y="207.8">Ceiling Lining</text>
<text x="376.3" y="210.7">RL 73.90</text>
<text x="25.4" y="220.8" transform="rotate(-90 25.4 220.8)">2950</text>
<text x="109" y="228.2">RL 71.81</text>
<text x="376.3" y="231.3">RL 70.95</text>
<text x="376.5" y="228.3">Top of Existing Flooring</text>
<text x="130.3" y="236.2">RL 71.01</text>
<text x="165.8" y="237.2">RL 70.91</text>
<text x="232.6" y="238">RL 70.83</text>
<text x="131" y="243">Install stacker door as</text>
<text x="131.1" y="245.9">supplied by owner.</text>
<text x="163.6" y="241">New plumbing stack</text>
<text x="163.7" y="243.9">location if possible</text>
<text x="285.6" y="240.6">RL 70.57</text>
<text x="340.2" y="241.3">RL 70.50</text>
<text x="19.6" y="283.7">FOR:</text>
<text x="137.2" y="283.6">AT:</text>
<text x="282.9" y="283.9">SCALE:</text>
<text x="311.5" y="283.9">SHEET:</text>
<text x="340.7" y="283.9">JOB NO:</text>
</g>
</svg>
